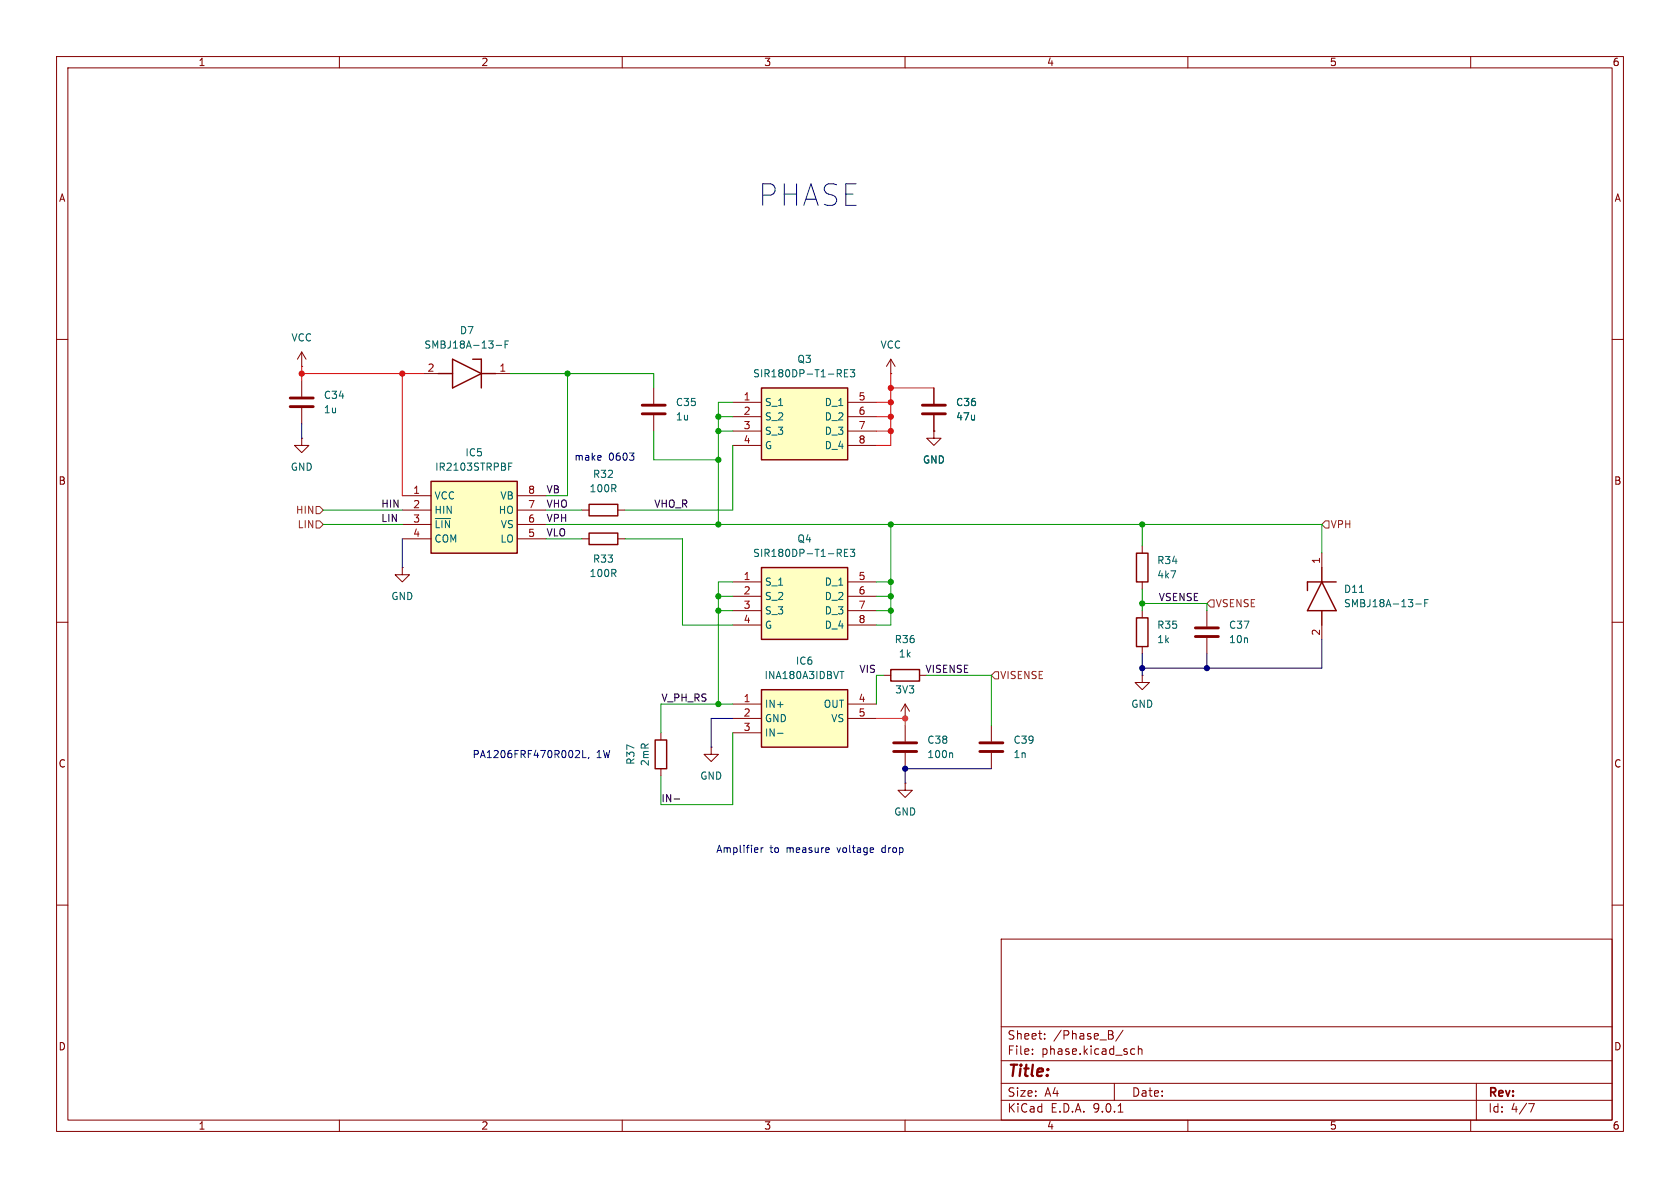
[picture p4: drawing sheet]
<svg xmlns="http://www.w3.org/2000/svg" width="297mm" height="210mm" viewBox="0 0 297 210" stroke-linecap="round" stroke-linejoin="round" font-family="sans-serif">
<g fill="none" stroke="#840000" stroke-width=".18">
<path d="M10 10h277v190h-277zM12 12h273v186h-273zM60 10v2M110 10v2M160 10v2M210 10v2M260 10v2M10 60h2M285 60h2M10 110h2M285 110h2M10 160h2"/>
<path d="M177 166h108v32h-108zM285 160h2M60 198v2M110 198v2M160 198v2M177 194.5h108M177 191.5h108M177 187.5h108M177 181.5h108M182.5 186.3v.1M182.5 185.5v.1M184.7 183.6v.1"/>
<path d="M184.7 182.8v.1M196.5 182.9a.4 .4 0 0 1 .3 .4 .4 .4 0 0 1-.3 .4M196.6 182.3l.1 .2-.1 .3M197 191.5v3M197.7 196.6h.8M198.5 182.1l-1.3 2M200.2 185.4l.4 .1M200.6 186.3l-.4 .1M201.2 185.5l.3-.1 .3 .1 .1 .9M201.2 184.9v1.5M210 198v2M260 198v2"/>
<path d="M261 191.5v6.5M270.2 195.1h1l-.6 1.5"/>
</g>
<path d="M134.6 100.3h15.3v12.7h-15.3z" fill="#ffffc2"/>
<path d="M200.9 97.8h2v5.1h-2zM134.6 100.3h15.3v12.7h-15.3z" fill="none" stroke="#840000" stroke-width=".25"/>
<path d="M201.9 96.5v1.3M129.5 102.9h5.1M129.5 105.4h5.1M129.5 108h5.1M129.5 110.5h5.1M149.9 102.9h5M149.9 105.4h5M149.9 108h5M149.9 110.5h5M201.9 102.9v1.2" fill="none" stroke="#840000" stroke-width=".18"/>
<path d="M148.3 97.8l.4 .6M148.6 97.2l.1 .1-.1 .4M149.3 97.7h.4M149.9 97.1h-.6v1.3h.6M150.3 97.1h.8l-.4 .5 .3 .1v.5l-.1 .2-.6-.2" fill="none" stroke="#006464" stroke-width=".18"/>
<path d="M134.6 68.6h15.3v12.7h-15.3z" fill="#ffffc2"/>
<path d="M134.6 68.6h15.3v12.7h-15.3zM157.5 118.4h5.1v2h-5.1zM200.9 109.2h2v5.1h-2z" fill="none" stroke="#840000" stroke-width=".25"/>
<g fill="none" stroke="#840000" stroke-width=".18">
<path d="M129.5 71.1h5.1M129.5 73.7h5.1M129.5 76.2h5.1M129.5 78.7h5.1M149.9 71.1h5M149.9 73.7h5M149.9 76.2h5M149.9 78.7h5M165.1 76.2v1.3h1.3l-1.3 1.2-1.3-1.2h1.3M165.1 76.2h.1M156.2 119.4h1.3M162.6 119.4h1.2"/>
<path d="M201.9 108v1.2M201.9 114.3v1.3M125.7 132.1v1.3h1.3l-1.3 1.2-1.2-1.2h1.2M125.7 132.1h.1M160 138.4v1.3h1.3l-1.3 1.3-1.3-1.3h1.3M160 138.4h.1M160 127h.1M160 124.5v2.5M160 128.3v2.8M160 133.1v2.8M160 124.5l-.7 1.2M160 124.5l.8 1.2"/>
</g>
<path d="M148.3 66l.4 .6M148.6 65.4l.1 .2-.1 .4M149.3 66h.4M149.9 65.3h-.6v1.3h.6M150.3 65.3h.8l-.4 .5 .3 .2v.5l-.1 .1-.6-.1M168.2 133.1l.2 .2v.6" fill="none" stroke="#006464" stroke-width=".18"/>
<path d="M158 131.3h4.1M158 132.8h4.1" fill="none" stroke="#840000" stroke-width=".51"/>
<path d="M134.6 121.9h15.3v10.2h-15.3z" fill="#ffffc2"/>
<path d="M77.5 66h2.5M80 63.5l5.1 2.5-5.1 2.6zM83.6 63.5h1.5v5.1M85.1 66h2.5M134.6 121.9h15.3v10.2h-15.3z" fill="none" stroke="#840000" stroke-width=".25"/>
<g fill="none" stroke="#840000" stroke-width=".18">
<path d="M74.9 66h2.6M87.6 66h2.6M157.5 66h.1M157.5 63.5l-.8 1.3M157.5 63.5l.7 1.3M157.5 63.5v2.5M71.1 100.3v1.3h1.3l-1.3 1.3-1.3-1.3h1.3M71.1 100.3h.1M129.5 124.5h5.1M129.5 127h5.1M129.5 129.5h5.1M149.9 124.5h5"/>
<path d="M149.9 127h5"/>
</g>
<path d="M87.7 61.1h1M89.3 60.9h.4M89.9 60.3h-.6v1.2M148.5 118.7h.7M137.5 129.6h.9" fill="none" stroke="#006464" stroke-width=".18"/>
<path d="M76.2 85.1h15.2v12.7h-15.2z" fill="#ffffc2"/>
<path d="M76.2 85.1h15.2v12.7h-15.2zM104.1 89.2h5.1v2h-5.1zM104.1 94.2h5.1v2.1h-5.1zM233.7 100.3v2.6M233.7 108v2.5M233.7 102.9l2.5 5.1h-5.1zM236.2 102.9h-5.1v1.5M115.8 130.8h2.1v5.1h-2.1z" fill="none" stroke="#840000" stroke-width=".25"/>
<g fill="none" stroke="#840000" stroke-width=".18">
<path d="M53.3 77.5v1.2h1.3l-1.3 1.3-1.2-1.3h1.2M53.3 77.5h.1M53.3 64.8h.1M53.3 62.2v2.6M53.3 67.3v2.8M53.3 72.1v2.8M53.3 62.2l-.7 1.3M53.3 62.2l.8 1.3M115.6 68.6v2.8M115.6 73.4v2.8M165.1 76.2h.1M165.1 68.6v2.8"/>
<path d="M165.1 73.4v2.8M71.1 87.6h5.1M71.1 90.2h5.1M71.1 92.7h5.1M71.1 95.3h5.1M91.4 87.6h5.1M91.4 90.2h5.1M91.4 92.7h5.1M91.4 95.3h5.1M102.9 90.2h1.2M102.9 95.3h1.2M109.2 90.2h1.3"/>
<path d="M109.2 95.3h1.3M233.7 97.8v2.5M201.9 119.4v1.3h1.3l-1.3 1.2-1.2-1.2h1.2M201.9 119.4h.1M213.4 108v2.7M213.4 112.8v2.8M233.7 110.5v2.5M116.8 129.5v1.3M116.8 135.9v1.3M175.3 128.3v2.8M175.3 133.1v2.8"/>
</g>
<path d="M76.9 91.7h2.7M89.9 82.5h.5M89.9 81.9h.6M240.3 104.7h.7M250.3 106.8h1M251.9 106.6h.4M252.5 106h-.6v1.3" fill="none" stroke="#006464" stroke-width=".18"/>
<path d="M51.3 70.4h4.1M51.3 71.9h4.1M113.5 71.6h4.1M113.5 73.2h4.1M163.1 71.6h4M163.1 73.2h4M211.3 111h4.1M211.3 112.5h4.1M173.2 131.3h4.1M173.2 132.8h4.1" fill="none" stroke="#840000" stroke-width=".51"/>
<path d="M55.9 89.5h.6l.6 .7-.6 .6h-.6zM55.9 92.1h.6l.6 .6-.6 .6h-.6zM234.3 92.1h.6v1.2h-.6l-.6-.6zM175.9 118.7h.6v1.3h-.6l-.6-.6zM214 106h.6v1.3h-.6l-.6-.6z" fill="none" stroke="#725600" stroke-width=".18"/>
<path d="M119.2 141.2h.9" fill="none" stroke="#0f0f0f" stroke-width=".18"/>
<path d="M53.3 64.8v2.5M53.3 66h21.6M71.1 66v21.6M154.9 71.1h2.6M154.9 73.7h2.6M154.9 76.2h2.6M157.5 66v12.7h-2.6M157.5 68.6h7.6" fill="none" stroke="#ff100e" stroke-width=".18"/>
<g fill="none" stroke="#009600" stroke-width=".18">
<path d="M90.2 66h25.4v2.6M100.3 66v21.6h-3.8M115.6 76.2v5.1h11.4M127 76.2h2.5M127 73.7h2.5M129.5 71.1h-2.5v21.6M129.5 78.7v11.5h-19M57.1 92.7h14M57.1 90.2h14M96.5 92.7h137.2v5.1M96.5 95.3h6.4M96.5 90.2h6.4"/>
<path d="M110.5 95.3h10.1v15.2h8.9M157.5 92.7v17.8h-2.6M201.9 92.7v3.8M127 105.4h2.5M127 108h2.5M129.5 102.9h-2.5v21.6M154.9 102.9h2.6M154.9 105.4h2.6M154.9 108h2.6M156.2 119.4h-1.3v5.1M163.8 119.4h11.5v8.9M201.9 104.1v3.9"/>
<path d="M201.9 106.7h11.5v1.3M129.5 124.5h-12.7v5M129.5 129.5v12.7h-12.7v-5"/>
</g>
<path d="M53.3 74.9v2.6M71.1 95.3v5M201.9 115.6v3.8M213.4 115.6v2.5M233.7 113v5.1h-31.8M129.5 127h-3.8v5.1M175.3 135.9h-15.3v2.5" fill="none" stroke="#000084" stroke-width=".18"/>
<path d="M154.9 127h5.1v1.3" fill="none" stroke="#c60" stroke-width=".18"/>
<path d="M111.3 80.1h.8l-.4 .5M112 80.7v.5M102.2 132.7l.3 .2-.1 .3-.7 .7h.8M103 132.7v1.2h.6M104.1 133.9l-.1 .2M134.5 149.9v.8M134.9 149.9l-.4 .2M146.5 149.9l.1 .3-.6 .1" fill="none" stroke="#0000c2" stroke-width=".18"/>
<g fill="#009600" stroke="#009600" stroke-width=".18">
<circle cx="127" cy="105.4" r=".46"/>
<circle cx="127" cy="108" r=".46"/>
<circle cx="157.5" cy="102.9" r=".46"/>
<circle cx="157.5" cy="92.7" r=".46"/>
<circle cx="157.5" cy="105.4" r=".46"/>
<circle cx="157.5" cy="108" r=".46"/>
<circle cx="127" cy="81.3" r=".46"/>
<circle cx="127" cy="92.7" r=".46"/>
<circle cx="127" cy="76.2" r=".46"/>
<circle cx="127" cy="73.7" r=".46"/>
<circle cx="100.3" cy="66" r=".46"/>
<circle cx="127" cy="124.5" r=".46"/>
<circle cx="201.9" cy="106.7" r=".46"/>
<circle cx="201.9" cy="92.7" r=".46"/>
</g>
<g fill="#ff100e" stroke="#ff100e" stroke-width=".18">
<circle cx="157.5" cy="71.1" r=".46"/>
<circle cx="157.5" cy="73.7" r=".46"/>
<circle cx="157.5" cy="76.2" r=".46"/>
<circle cx="157.5" cy="68.6" r=".46"/>
<circle cx="71.1" cy="66" r=".46"/>
<circle cx="53.3" cy="66" r=".46"/>
</g>
<g fill="#000084" stroke="#000084" stroke-width=".18">
<circle cx="160" cy="135.9" r=".46"/>
<circle cx="213.4" cy="118.1" r=".46"/>
<circle cx="201.9" cy="118.1" r=".46"/>
</g>
<circle cx="160" cy="127" r=".46" fill="#c60" stroke="#c60" stroke-width=".18"/>
<text font-size="5.3" fill="#0000c2" x="134.1" y="36.7">PHASE</text>
<text font-size="2.8" fill="#840000" x="178" y="190.9">Title:</text>
<g font-size="2.1" fill="#840000">
<text x="178" y="184">Sheet:</text>
<text x="186.2" y="184">/Phase_B/</text>
<text x="178" y="186.7">File:</text>
<text x="184.1" y="186.7">phase.kicad_sch</text>
<text x="178" y="196.9">KiCad</text>
<text x="178" y="194.1">Size:</text>
<text x="184.7" y="194.1">A4</text>
<text x="185.7" y="196.9">E.D.A.</text>
<text x="193.3" y="196.9">9.0.1</text>
<text x="200" y="194.1">Date:</text>
<text x="263" y="194.3">Rev:</text>
<text x="263" y="196.9">Id:</text>
<text x="267.1" y="196.9">4/7</text>
</g>
<g font-size="1.8" fill="#840000">
<text x="35" y="11.9">1</text>
<text x="85" y="11.9">2</text>
<text x="135" y="11.9">3</text>
<text x="185" y="11.9">4</text>
<text x="235" y="11.9">5</text>
<text x="285" y="11.9">6</text>
<text x="10.3" y="35.9">A</text>
<text x="285.3" y="35.9">A</text>
<text x="10.3" y="85.9">B</text>
<text x="285.3" y="85.9">B</text>
<text x="10.3" y="135.9">C</text>
<text x="285.3" y="135.9">C</text>
<text x="10.3" y="185.9">D</text>
<text x="285.3" y="185.9">D</text>
<text x="35" y="199.9">1</text>
<text x="85" y="199.9">2</text>
<text x="135" y="199.9">3</text>
<text x="185" y="199.9">4</text>
<text x="235" y="199.9">5</text>
<text x="285" y="199.9">6</text>
</g>
<g font-size="1.8" fill="#006464">
<text x="81.2" y="59.3">D7</text>
<text x="51.4" y="60.6">VCC</text>
<text x="74.9" y="61.8">SMBJ18A-13-F</text>
<text x="140.9" y="64.4">Q3</text>
<text x="155.6" y="61.8">VCC</text>
<text x="57.2" y="70.7">C34</text>
<text x="119.4" y="72">C35</text>
<text x="133" y="66.9">SIR180DP-T1-RE3</text>
<text x="135.1" y="72">S_1</text>
<text x="145.7" y="72">D_1</text>
<text x="168.9" y="72">C36</text>
<text x="57.2" y="73.3">1u</text>
<text x="119.4" y="74.5">1u</text>
<text x="135.1" y="74.5">S_2</text>
<text x="135.1" y="77.1">S_3</text>
<text x="145.7" y="74.5">D_2</text>
<text x="145.7" y="77.1">D_3</text>
<text x="168.9" y="74.5">47u</text>
<text x="51.3" y="83.4">GND</text>
<text x="76.8" y="83.4">IR2103STRPBF</text>
<text x="82.2" y="80.9">IC5</text>
<text x="135.1" y="79.6">G</text>
<text x="145.7" y="79.6">D_4</text>
<text x="163.1" y="82.1">GND</text>
<text x="76.7" y="88.5">VCC</text>
<text x="88.4" y="88.5">VB</text>
<text x="104.1" y="87.2">100R</text>
<text x="104.7" y="84.7">R32</text>
<text x="76.7" y="91">HIN</text>
<text x="76.7" y="93.6">~{LIN}</text>
<text x="88.1" y="91">HO</text>
<text x="88.4" y="93.6">VS</text>
<text x="76.7" y="96.1">COM</text>
<text x="88.4" y="96.1">LO</text>
<text x="104.7" y="99.7">R33</text>
<text x="133" y="98.7">SIR180DP-T1-RE3</text>
<text x="140.9" y="96.1">Q4</text>
<text x="204.5" y="99.9">R34</text>
<text x="69.1" y="106.3">GND</text>
<text x="104.1" y="102.2">100R</text>
<text x="135.1" y="103.7">S_1</text>
<text x="135.1" y="106.3">S_2</text>
<text x="145.7" y="103.7">D_1</text>
<text x="145.7" y="106.3">D_2</text>
<text x="204.5" y="102.5">4k7</text>
<text x="237.5" y="107.5">SMBJ18A-13-F</text>
<text x="237.5" y="105">D11</text>
<text x="135.1" y="108.8">S_3</text>
<text x="135.1" y="111.4">G</text>
<text x="145.7" y="108.8">D_3</text>
<text x="145.7" y="111.4">D_4</text>
<text x="158.1" y="113.9">R36</text>
<text x="204.5" y="111.4">R35</text>
<text x="204.5" y="113.9">1k</text>
<text x="217.2" y="111.4">C37</text>
<text x="217.2" y="113.9">10n</text>
<text x="140.6" y="117.7">IC6</text>
<text x="158.8" y="116.4">1k</text>
<text x="135.1" y="120.2">INA180A3IDBVT</text>
<text x="135.1" y="125.3">IN+</text>
<text x="145.5" y="125.3">OUT</text>
<text x="158.2" y="122.8">3V3</text>
<text x="199.9" y="125.3">GND</text>
<text x="135.1" y="127.9">GND</text>
<text x="135.1" y="130.4">IN-</text>
<text x="146.9" y="127.9">VS</text>
<text x="163.8" y="131.7">C38</text>
<text x="179.1" y="131.7">C39</text>
<text x="112.4" y="135.3" transform="rotate(-90 112.4 135.3)">R37</text>
<text x="114.9" y="135.5" transform="rotate(-90 114.9 135.5)">2mR</text>
<text x="163.8" y="134.2">100n</text>
<text x="179.1" y="134.2">1n</text>
<text x="123.7" y="138">GND</text>
<text x="158" y="144.4">GND</text>
</g>
<g font-size="1.8" fill="#a90000">
<text x="75.5" y="65.8">2</text>
<text x="88.2" y="65.8">1</text>
<text x="131.4" y="70.9">1</text>
<text x="151.7" y="70.9">5</text>
<text x="131.4" y="73.4">2</text>
<text x="131.4" y="75.9">3</text>
<text x="151.7" y="73.4">6</text>
<text x="151.7" y="75.9">7</text>
<text x="131.4" y="78.5">4</text>
<text x="151.7" y="78.5">8</text>
<text x="73" y="87.4">1</text>
<text x="73" y="89.9">2</text>
<text x="93.3" y="87.4">8</text>
<text x="93.3" y="89.9">7</text>
<text x="73" y="92.5">3</text>
<text x="73" y="95">4</text>
<text x="93.3" y="92.5">6</text>
<text x="93.3" y="95">5</text>
<text x="233.4" y="99.8" transform="rotate(-90 233.4 99.8)">1</text>
<text x="131.4" y="102.6">1</text>
<text x="131.4" y="105.2">2</text>
<text x="131.4" y="107.7">3</text>
<text x="151.7" y="102.6">5</text>
<text x="151.7" y="105.2">6</text>
<text x="151.7" y="107.7">7</text>
<text x="131.4" y="110.2">4</text>
<text x="151.7" y="110.2">8</text>
<text x="233.4" y="112.5" transform="rotate(-90 233.4 112.5)">2</text>
<text x="131.4" y="124.2">1</text>
<text x="151.7" y="124.2">4</text>
<text x="131.4" y="126.7">2</text>
<text x="131.4" y="129.3">3</text>
<text x="151.7" y="126.7">5</text>
</g>
<g font-size="1.8" fill="#0000c2">
<text x="101.5" y="81.6">make</text>
<text x="107.6" y="81.6">0603</text>
<text x="83.4" y="134.2">PA1206FRF470R002L,</text>
<text x="105.4" y="134.2">1W</text>
<text x="126.5" y="151">Amplifier</text>
<text x="136.1" y="151">to</text>
<text x="139.1" y="151">measure</text>
<text x="148.3" y="151">voltage</text>
<text x="156.4" y="151">drop</text>
</g>
<g font-size="1.8" fill="#0f0f0f">
<text x="67.3" y="89.8">HIN</text>
<text x="96.5" y="89.8">VHO</text>
<text x="96.5" y="87.3">VB</text>
<text x="115.6" y="89.8">VHO_R</text>
<text x="67.3" y="92.4">LIN</text>
<text x="96.5" y="94.9">VLO</text>
<text x="96.5" y="92.4">VPH</text>
<text x="204.8" y="106.3">VSENSE</text>
<text x="151.8" y="119">VIS</text>
<text x="163.5" y="119">VISENSE</text>
<text x="116.8" y="124.1">V_PH_RS</text>
<text x="116.8" y="141.9">IN-</text>
</g>
<g font-size="1.8" fill="#725600">
<text x="52.2" y="91">HIN</text>
<text x="52.5" y="93.6">LIN</text>
<text x="235.1" y="93.6">VPH</text>
<text x="214.8" y="107.5">VSENSE</text>
<text x="176.7" y="120.2">VISENSE</text>
</g>
</svg>
